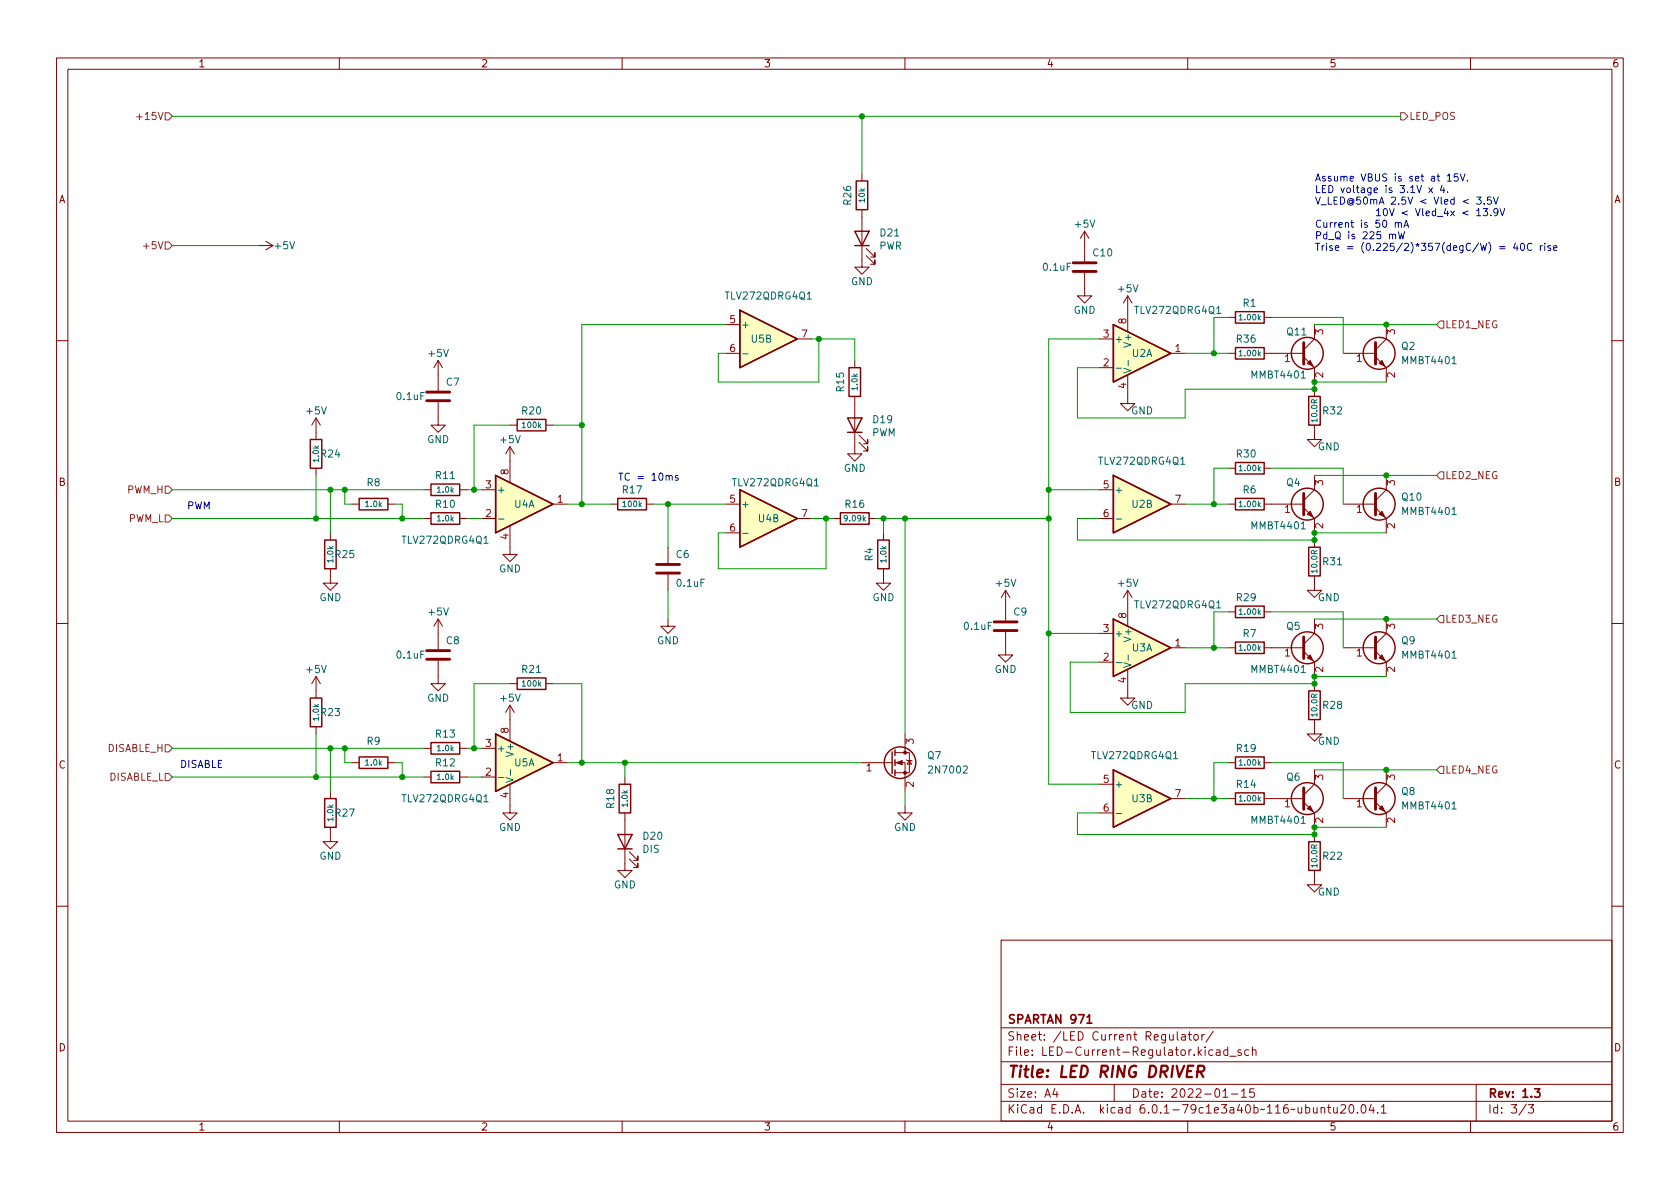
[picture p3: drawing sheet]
<svg xmlns="http://www.w3.org/2000/svg" width="297mm" height="210mm" viewBox="0 0 297 210" stroke-linecap="round" stroke-linejoin="round" font-family="sans-serif">
<g fill="none" stroke="#840000" stroke-width=".18">
<path d="M10 10.2h277v190.1h-277zM12 12.2h273v186.1h-273zM60 10.2v2M110 10.2v2M160 10.2v2M210 10.2v2M260 10.2v2M152.4 37.1v10.1h1.3l-1.3 1.3-1.3-1.3h1.3M152.4 30.7v1.3M45.7 43.4h2.6M47 42.7l1.3 .7M48.3 43.4l-1.3 .8"/>
<path d="M128.3 57.4h2.5M141 59.9h2.5M153.2 45.2l1.5 1.5v-.7v.7h-.8M153.2 43.9l1.5 1.6v-.8v.8h-.8M191.8 48.3v4h1.2l-1.2 1.3-1.3-1.3h1.3M191.8 40.9l-.8 1.3M191.8 40.9v5.3M191.8 40.9l.7 1.3M194.3 59.9h2.5M199.4 52.3l-.8 1.3M199.4 52.3v6.4M199.4 52.3l.8 1.3"/>
<path d="M217.2 56.1h1.2M223.5 56.1h1.3M232.4 57.4v2.5l-1.9 1.9M245.1 57.4v2.5l-1.9 1.9M10 60.2h2M55.9 73.9v3.8M55.9 73.9l-.8 1.3M55.9 73.9l.7 1.3M77.5 71.1v4.1h1.2l-1.2 1.2-1.3-1.2h1.3M77.5 63.7l-.8 1.3M77.5 63.7v5.4M77.5 63.7l.7 1.3"/>
<path d="M90.2 79v6.3M90.2 75.2h1.2M90.2 79l-.8 1.3M90.2 79l.7 1.3M96.5 75.2h1.3M128.3 62.5h2.5M151.1 70.1v10.2h1.3l-1.3 1.2-1.2-1.2h1.2M151.1 63.7v1.3M151.9 78.2l1.5 1.6v-.8v.8h-.7M151.9 77l1.5 1.5v-.8v.8h-.7M194.3 65h2.5M199.4 66.3v5.1h1.3l-1.3 1.2-1.3-1.2h1.3"/>
<path d="M207 62.5h2.5M217.2 62.5h1.2M223.5 62.5h7M230.5 63.1l1.9 1.9v2.6M232.4 75.2v2.5h1.3l-1.3 1.3-1.3-1.3h1.3M232.4 68.8v1.3M237.5 62.5h5.7M243.2 63.1l1.9 1.9v2.6M285 60.2h2M55.9 82.8v1.3M58.4 94.2v1.3M62.2 89.1h1.3"/>
<path d="M68.6 89.1h1.2M74.9 91.7h1.3M74.9 86.6h1.3M81.3 91.7h1.2M81.3 86.6h1.2M85.1 91.7h2.5M85.1 86.6h2.5M90.2 93v5h1.2l-1.2 1.3-1.3-1.3h1.3M97.8 89.1h2.5M107.9 89.1h1.3M114.3 89.1h1.3M118.1 96.8v2.8"/>
<path d="M128.3 89.1h2.5M128.3 94.2h2.5M141 91.7h2.5M147.3 91.7h1.3M153.7 91.7h1.2M156.2 94.2v1.3M194.3 91.7h2.5M194.3 86.6h2.5M207 89.1h2.5M217.2 89.1h1.2M217.2 82.8h1.2M223.5 89.1h7"/>
<path d="M223.5 82.8h1.3M230.5 89.8l1.9 1.9v2.5M232.4 84.1v2.5l-1.9 1.9M232.4 95.5v1.3M237.5 89.1h5.7M243.2 89.8l1.9 1.9v2.5M245.1 84.1v2.5l-1.9 1.9M10 110.2h2M55.9 119.6l-.8 1.3M55.9 119.6v3.8M55.9 119.6l.7 1.3M58.4 100.6v2.5h1.3l-1.3 1.3-1.3-1.3h1.3"/>
<path d="M77.5 116.8v4.1h1.2l-1.2 1.3-1.3-1.3h1.3M77.5 109.5v5.3M77.5 109.5l-.8 1.2M77.5 109.5l.7 1.2M118.1 109.5v1.2h1.3l-1.3 1.3-1.3-1.3h1.3M118.1 101.6v2.8M156.2 100.6v2.5h1.3l-1.3 1.3-1.3-1.3h1.3M177.8 111.8v4h1.3l-1.3 1.3-1.3-1.3h1.3M177.8 104.4l-.8 1.3M177.8 104.4v5.3M177.8 104.4l.8 1.3M194.3 117.1h2.5"/>
<path d="M194.3 112h2.5M199.4 118.4v5h1.3l-1.3 1.3-1.3-1.3h1.3M199.4 104.4v6.3M199.4 104.4l-.8 1.3M199.4 104.4l.8 1.3M207 114.5h2.5M217.2 114.5h1.2M217.2 108.2h1.2M223.5 114.5h7M223.5 108.2h1.3M230.5 115.2l1.9 1.9v2.5M232.4 101.8v2.6h1.3l-1.3 1.3-1.3-1.3h1.3"/>
<path d="M232.4 109.5v2.5l-1.9 1.9M237.5 114.5h5.7M243.2 115.2l1.9 1.9v2.5M245.1 109.5v2.5l-1.9 1.9M285 110.2h2M55.9 128.5v1.3M58.4 139.9v1.3M62.2 134.9h1.3M68.6 134.9h1.2M74.9 137.4h1.3M74.9 132.3h1.3M81.3 137.4h1.2"/>
<path d="M81.3 132.3h1.2M85.1 137.4h2.5M85.1 132.3h2.5M90.2 138.7v5.1h1.2l-1.2 1.2-1.3-1.2h1.3M90.2 124.7v6.4M90.2 120.9h1.2M90.2 124.7l-.8 1.3M90.2 124.7l.7 1.3M96.5 120.9h1.3M97.8 134.9h2.5M110.5 137.4v1.3M152.4 134.9h5.3"/>
<path d="M158.2 134.9h1.8v5M158.2 133.1h2.6v3.5h-2.6M160 129.8v3.3M160.3 134.4l.1 .1h.8l.1 .1M160.8 134.5l.4 .6h-.8zM194.3 138.7h2.5M217.2 134.9h1.2M223.5 134.9h1.3M232.4 127.2v2.6h1.3l-1.3 1.3-1.3-1.3h1.3M232.4 136.1v2.6l-1.9 1.9M232.4 120.9v1.3M245.1 136.1v2.6l-1.9 1.9"/>
<path d="M58.4 146.3v2.5h1.3l-1.3 1.3-1.3-1.3h1.3M110.5 143.8v10.1h1.3l-1.3 1.3-1.3-1.3h1.3M111.3 151.9l1.5 1.5v-.8v.8h-.8M111.3 150.6l1.5 1.5v-.7v.7h-.8M160 142.5v1.3h1.3l-1.3 1.2-1.3-1.2h1.3M194.3 143.8h2.5M207 141.2h2.5M217.2 141.2h1.2M223.5 141.2h7M230.5 141.9l1.9 1.9v2.5M232.4 153.9v2.6h1.3l-1.3 1.2-1.3-1.2h1.3M232.4 147.6v1.2"/>
<path d="M237.5 141.2h5.7M243.2 141.9l1.9 1.9v2.5M10 160.2h2M177 166.3h108v32h-108zM285 160.2h2M60 198.3v2M110 198.3v2M160 198.3v2M177 194.8h108M177 191.8h108M177 187.8h108M177 181.8h108"/>
<path d="M186.5 192.5l-.4 1h1M186.9 193v1M197 191.8v3M208.1 182.4v1.3l.3 .2M208.9 183h.6l.1 .9M209.6 183.3l-.5 .1a.29 .29 0 0 0-.2 .2 .29 .29 0 0 0 .2 .3h.5M210 198.3v2M210.1 182.9h.5M210.3 182.4v1.3l.3 .2M211.1 183.1l.3-.2 .4 .2 .1 .5-.2 .3h-.3l-.3-.1zM212.5 182.9v1M212.9 182.9l-.3 .1-.1 .2"/>
<path d="M214.5 182.4l-1.3 1.9M215.1 185.7h.5l.1 .9M215.7 186l-.5 .1a.29 .29 0 0 0-.2 .2 .29 .29 0 0 0 .2 .3h.5M216.2 194h.9M217.1 185.7l-.5-.1-.2 .3v.4l.1 .3h.6M217.1 185.1v1.5M217.4 186.8h1.2M217.7 193.5h1.2M219.4 185.7l-.3-.1-.2 .2v.3l.5 .1v.4h-.5M219.5 193l.4-.5v1.5M219.5 194h.9M220.8 185.7l-.4-.1-.3 .3v.4l.1 .3h.6"/>
<path d="M221.4 185.8l.2-.2 .4 .1 .1 .9M221.4 185.1v1.5M221.7 192.5h-.7l-.1 .7 .2-.1 .5 .1 .2 .2-.1 .5-.2 .1-.6-.1M233.6 196l.2-.2 .3 .1 .1 .9M233.6 195.8v1M234.7 195.8h.6M234.9 195.3v1.3l.4 .2M235.8 195.8l.1 1h.3l.2-.1M236.4 195.8v1M237.1 195.5l.5-.2 .3 .2v.3l-.9 1h.9M238.7 195.4l.2-.1a.81 .81 0 0 1 .5 .7 .81 .81 0 0 1-.3 .8h-.1a.81 .81 0 0 1-.6-.6 .81 .81 0 0 1 .3-.8zM240 196.7v.1"/>
<path d="M240.8 195.5l.2-.2a.81 .81 0 0 1 .6 .7 .81 .81 0 0 1-.3 .8h-.2a.81 .81 0 0 1-.3-1.3zM242.4 195.3l-.3 1h.9M242.8 195.8v1M243.6 196.7v.1M244.2 195.8l.4-.5v1.5M244.2 196.8h.9M260 198.3v2M261 191.8v6.5M269.9 195.3l-1.3 1.9M270.2 195.3h1l-.6 .6 .5 .1v.7l-.2 .1h-.5l-.2-.1"/>
</g>
<path d="M192.2 179.9l.4-.5v1.5M192.2 180.9h.9M271.3 192.5h1l-.5 .6 .4 .1v.7l-.2 .1h-.4l-.3-.1" fill="none" stroke="#840000" stroke-width=".3"/>
<path d="M211.7 189.5h.8a.55 .55 0 0 0 .4-.5 .55 .55 0 0 0-.3-.5h-.7l-.3 2M212.2 189.5l.6 1" fill="none" stroke="#840000" stroke-width=".4"/>
<g fill="none" stroke="#840000" stroke-width=".25">
<path d="M151.4 32h2v5.1h-2zM130.8 54.9l10.2 5-10.2 5.1zM151.1 40.9h2.6l-1.3 2.5zM151.1 43.4h2.6M196.8 57.4l10.2 5.1-10.2 5.1zM218.4 55.1h5.1v2h-5.1zM54.9 77.7h2v5.1h-2zM91.4 74.2h5.1v2h-5.1zM149.9 73.9h2.5l-1.3 2.5zM149.9 76.4h2.5M150.1 65h2v5.1h-2zM218.4 61.5h5.1v2h-5.1z"/>
<path d="M231.4 70.1h2v5.1h-2zM57.4 95.5h2v5.1h-2zM63.5 88.1h5.1v2.1h-5.1zM76.2 85.6h5.1v2h-5.1zM76.2 90.7h5.1v2h-5.1zM87.6 84.1l10.2 5-10.2 5.1zM109.2 88.1h5.1v2.1h-5.1zM130.8 86.6l10.2 5.1-10.2 5.1zM148.6 90.7h5.1v2h-5.1zM155.2 95.5h2v5.1h-2zM196.8 84.1l10.2 5-10.2 5.1zM218.4 88.1h5.1v2.1h-5.1z"/>
<path d="M218.4 81.8h5.1v2h-5.1zM231.4 96.8h2v5h-2zM91.4 119.9h5.1v2h-5.1zM196.8 109.5l10.2 5-10.2 5.1zM218.4 113.5h5.1v2.1h-5.1zM218.4 107.2h5.1v2h-5.1zM54.9 123.4h2v5.1h-2zM63.5 133.9h5.1v2h-5.1zM76.2 136.4h5.1v2h-5.1zM76.2 131.3h5.1v2h-5.1zM87.6 129.8l10.2 5.1-10.2 5zM109.5 138.7h2v5.1h-2z"/>
<path d="M157.7 133v3.8M158.2 132.6v1M158.2 134.4v1M158.2 136.1v1.1M196.8 136.1l10.2 5.1-10.2 5.1zM218.4 133.9h5.1v2h-5.1zM231.4 122.2h2v5h-2zM57.4 141.2h2v5.1h-2zM109.2 147.6h2.6l-1.3 2.5zM109.2 150.1h2.6M218.4 140.2h5.1v2h-5.1zM231.4 148.8h2v5.1h-2z"/>
<circle cx="231.1" cy="62.5" r="2.82"/>
<circle cx="243.8" cy="62.5" r="2.82"/>
<circle cx="231.1" cy="89.1" r="2.82"/>
<circle cx="243.8" cy="89.1" r="2.82"/>
<circle cx="231.1" cy="114.5" r="2.82"/>
<circle cx="243.8" cy="114.5" r="2.82"/>
<circle cx="159.1" cy="134.9" r="2.79"/>
<circle cx="231.1" cy="141.2" r="2.82"/>
<circle cx="243.8" cy="141.2" r="2.82"/>
</g>
<g fill="none" stroke="#840000" stroke-width=".51">
<path d="M189.7 48h4.1M189.7 46.5h4.1M75.4 70.9h4.1M75.4 69.3h4.1M230.5 60.6v3.8M243.2 60.6v3.8M116.1 99.8h4M230.5 87.2v3.9M243.2 87.2v3.9M75.4 116.6h4.1M75.4 115.1h4.1M116.1 101.3h4"/>
<path d="M175.8 111.5h4M175.8 110h4M230.5 112.6v3.9M243.2 112.6v3.9M230.5 139.3v3.8M243.2 139.3v3.8"/>
</g>
<g fill="#840000" stroke="#840000" stroke-width=".18">
<path d="M231.1 143l.5-.5 .6 1z"/>
<path d="M231.1 116.3l.5-.5 .6 1z"/>
<path d="M243.8 143l.5-.5 .6 1z"/>
<path d="M243.8 116.3l.5-.5 .6 1z"/>
<path d="M243.8 64.3l.5-.6 .6 1.1z"/>
<path d="M231.1 64.3l.5-.6 .6 1.1z"/>
<path d="M231.1 90.9l.5-.5 .6 1z"/>
<path d="M243.8 90.9l.5-.5 .6 1z"/>
<path d="M158.5 134.9l1-.4v.7z"/>
<circle cx="160" cy="136.6" r=".25"/>
<circle cx="160" cy="133.1" r=".25"/>
</g>
<g fill="#ffffc2" stroke="#ffffc2" stroke-width=".18">
<path d="M130.8 86.6l10.2 5.1-10.2 5.1z"/>
<path d="M196.8 57.4l10.2 5.1-10.2 5.1z"/>
<path d="M196.8 136.1l10.2 5.1-10.2 5.1z"/>
<path d="M87.6 84.1l10.2 5-10.2 5.1z"/>
<path d="M130.8 54.9l10.2 5-10.2 5.1z"/>
<path d="M196.8 84.1l10.2 5-10.2 5.1z"/>
<path d="M87.6 129.8l10.2 5.1-10.2 5z"/>
<path d="M196.8 109.5l10.2 5-10.2 5.1z"/>
</g>
<g fill="none" stroke="#006464" stroke-width=".18">
<path d="M131.3 62.6h1M197.4 65.1h.9M198.7 65.1l1.3 .4-1.3 .5M199.5 63.7v1M88.1 91.8h1M89.5 91.8l1.2 .4-1.2 .4M90.3 90.4v1M131.3 94.3h1M197.4 91.8h.9M197.4 117.2h.9M198.7 117.2l1.3 .4-1.3 .4M199.5 115.8v1"/>
<path d="M88.1 137.5h1M89.5 137.5l1.2 .4-1.2 .5M90.3 136.1v1M197.4 143.8h.9"/>
</g>
<path d="M29.2 19.9h.6l.7 .7-.7 .6h-.6zM247.6 19.9h.7l.6 .7-.6 .6h-.7zM24.2 20.7h.9M29.2 42.8h.6l.7 .6-.7 .7h-.6zM254.6 56.8h.7v1.2h-.7l-.6-.6zM29.2 86h.6l.7 .6-.7 .6h-.6zM29.2 91.1h.6l.7 .6-.7 .6h-.6zM254.6 83.4h.7v1.3h-.7l-.6-.6zM254.6 108.8h.7v1.3h-.7l-.6-.6zM29.2 131.7h.6l.7 .6-.7 .7h-.6zM29.2 136.8h.6l.7 .6-.7 .6h-.6zM254.6 135.5h.7v1.3h-.7l-.6-.7z" fill="none" stroke="#725600" stroke-width=".18"/>
<g fill="none" stroke="#0000c2" stroke-width=".18">
<path d="M246.7 39.5l.2-.1h.3v.8M246.7 39.4v.8M247.2 39.5l.2-.1h.3l.1 .8M248.3 39.8h.6M252.6 33.2l.7 .9M253.3 33.2l-.7 .9M255 32.7l-.3 .9h.8M255.3 33.2v.9M255.9 31.1l.4-.3v1.2M255.9 32h.7M256 33.9v.2M256.5 37.3l.7 .9"/>
<path d="M257.2 37.3l-.7 .9M257.8 30.8h-.6l-.1 .6 .2-.2 .4 .1 .1 .2v.4l-.2 .1-.5-.1M258.2 30.8l.4 1.2 .4-1.2M259.5 31.9v.1M259.6 37.3l-1 .4 1 .3M261.1 34.8h.8l-.4 .5 .3 .1v.6l-.2 .1-.5-.1M261.1 37.2l.4-.3v1.3M261.1 38.2h.7M262.2 36.9h.8l-.4 .5 .4 .1v.5l-.2 .2-.6-.2M262.4 36v.1M263.6 38v.2M263.6 34.8h-.6v.6l.1-.1 .5 .1 .1 .2-.1 .4-.2 .1-.4-.1"/>
<path d="M264.1 34.8l.4 1.3 .4-1.3M264.8 37.4l-.2 .3-.4-.1-.1-.2 .1-.5h.4l.2 .1a.84 .84 0 0 1-.3 1.2h-.3M265.2 36.9l.4 1.3 .4-1.3M246.2 41.6l.2-.2 .3 .1 .1 .7M247.2 41l.3 1.2 .3-.9 .2 .9 .3-1.2M248.2 40.2l.4-1.3 .5 1.3M265.1 43.6h1M265.1 44h1M267.9 43l-.3 .9h.8M268.2 43.4v.9M269 43.1l.1-.1a.68 .68 0 0 1 .5 .7 .68 .68 0 0 1-.5 .6l-.1-.1-.2-.4zM270.8 43.1a.6 .6 0 0 0-.8 .5 .6 .6 0 0 0 .6 .7l.2-.1"/>
<path d="M272.3 43.4v.9M272.7 43.4l-.4 .3M273.1 43v.1M273.1 43.4v.9M274.2 43.5l-.3-.1-.2 .2v.2l.5 .1v.3h-.5M274.7 43.9l.6-.2-.1-.2-.3-.1-.2 .2 .1 .6h.4M118.3 84.3l.2-.2h.3l.1 .8M119.9 84.1h-.3l-.2 .2 .1 .1 .4 .2v.3h-.5"/>
</g>
<g fill="none" stroke="#009600" stroke-width=".18">
<path d="M30.5 20.6h217.1M152.4 20.6v10.1M30.5 43.4h15.2M128.3 57.4h-25.4v31.7M143.5 59.9h7.6v3.8M144.8 59.9v7.7h-17.8v-5.1h1.3M194.3 59.9h-8.9v78.8h8.9M217.2 56.1h-2.6v6.4M224.8 56.1h12.7v6.4M232.4 57.4h21.6M90.2 75.2h-6.4v11.4M97.8 75.2h5.1"/>
<path d="M194.3 65h-3.8v8.9h19v-5.1h22.9v-1.2h12.7M209.5 62.5h7.7M30.5 91.7h44.4M30.5 86.6h44.4M55.9 84.1v7.6M58.4 86.6v7.6M61 86.6v2.5h1.2M69.8 89.1h1.3v2.6M82.5 91.7h2.6M82.5 86.6h2.6M100.3 89.1h7.6M115.6 89.1h12.7"/>
<path d="M118.1 89.1v7.7M143.5 91.7h3.8M146 91.7v8.9h-19v-6.4h1.3M154.9 91.7h30.5M156.2 91.7v2.5M160 91.7v38.1M185.4 86.6h8.9M194.3 91.7h-3.8v3.8h41.9v-1.3h12.7M209.5 89.1h7.7M217.2 82.8h-2.6v6.3M224.8 82.8h12.7v6.3M232.4 84.1h21.6"/>
<path d="M118.1 104.4v5.1M185.4 112h8.9M194.3 117.1h-5.1v8.9h20.3v-5.1h22.9v-1.3h12.7M209.5 114.5h7.7M217.2 108.2h-2.6v6.3M224.8 108.2h12.7v6.3M232.4 109.5h21.6M30.5 137.4h44.4M30.5 132.3h44.4M55.9 129.8v7.6M58.4 132.3v7.6M61 132.3v2.6h1.2"/>
<path d="M69.8 134.9h1.3v2.5M82.5 137.4h2.6M82.5 132.3h2.6M90.2 120.9h-6.4v11.4M97.8 120.9h5.1v14M100.3 134.9h52.1M110.5 134.9v2.5M160 139.9v2.6M217.2 134.9h-2.6v6.3M224.8 134.9h12.7v6.3M232.4 136.1h21.6M194.3 143.8h-3.8v3.8h41.9v-1.3h12.7"/>
<path d="M209.5 141.2h7.7"/>
</g>
<g fill="#009600" stroke="#009600" stroke-width=".18">
<circle cx="185.4" cy="86.6" r=".46"/>
<circle cx="185.4" cy="91.7" r=".46"/>
<circle cx="232.4" cy="95.5" r=".46"/>
<circle cx="245.1" cy="109.5" r=".46"/>
<circle cx="185.4" cy="112" r=".46"/>
<circle cx="214.6" cy="89.1" r=".46"/>
<circle cx="245.1" cy="57.4" r=".46"/>
<circle cx="232.4" cy="67.6" r=".46"/>
<circle cx="232.4" cy="94.2" r=".46"/>
<circle cx="245.1" cy="84.1" r=".46"/>
<circle cx="214.6" cy="114.5" r=".46"/>
<circle cx="214.6" cy="62.5" r=".46"/>
<circle cx="232.4" cy="68.8" r=".46"/>
<circle cx="232.4" cy="120.9" r=".46"/>
<circle cx="232.4" cy="147.6" r=".46"/>
<circle cx="232.4" cy="146.3" r=".46"/>
<circle cx="214.6" cy="141.2" r=".46"/>
<circle cx="245.1" cy="136.1" r=".46"/>
<circle cx="232.4" cy="119.6" r=".46"/>
<circle cx="156.2" cy="91.7" r=".46"/>
<circle cx="144.8" cy="59.9" r=".46"/>
<circle cx="160" cy="91.7" r=".46"/>
<circle cx="102.9" cy="89.1" r=".46"/>
<circle cx="152.4" cy="20.6" r=".46"/>
<circle cx="83.8" cy="86.6" r=".46"/>
<circle cx="71.1" cy="91.7" r=".46"/>
<circle cx="118.1" cy="89.1" r=".46"/>
<circle cx="146" cy="91.7" r=".46"/>
<circle cx="102.9" cy="75.2" r=".46"/>
<circle cx="55.9" cy="91.7" r=".46"/>
<circle cx="58.4" cy="86.6" r=".46"/>
<circle cx="61" cy="86.6" r=".46"/>
<circle cx="55.9" cy="137.4" r=".46"/>
<circle cx="58.4" cy="132.3" r=".46"/>
<circle cx="61" cy="132.3" r=".46"/>
<circle cx="102.9" cy="134.9" r=".46"/>
<circle cx="71.1" cy="137.4" r=".46"/>
<circle cx="110.5" cy="134.9" r=".46"/>
<circle cx="83.8" cy="132.3" r=".46"/>
</g>
<text font-size="2.8" fill="#840000" x="178" y="190.6">Title: LED RING DRIVER</text>
<g font-size="2.1" fill="#840000">
<text x="178" y="184">Sheet: /LED Current Regulator/</text>
<text x="178" y="181">SPARTAN 971</text>
<text x="178" y="186.7">File: LED-Current-Regulator.kicad_sch</text>
<text x="178" y="196.9">KiCad E.D.A. kicad 6.0.1-79c1e3a40b~116~ubuntu20.04.1</text>
<text x="178" y="194.1">Size: A4</text>
<text x="200" y="194.1">Date: 2022-01-15</text>
<text x="263" y="194.1">Rev: 1.3</text>
<text x="263" y="196.9">Id: 3/3</text>
</g>
<g font-size="1.8" fill="#840000">
<text x="35" y="11.9">1</text>
<text x="85" y="11.9">2</text>
<text x="135" y="11.9">3</text>
<text x="185" y="11.9">4</text>
<text x="235" y="11.9">5</text>
<text x="285" y="11.9">6</text>
<text x="10.3" y="35.9">A</text>
<text x="285.3" y="35.9">A</text>
<text x="10.3" y="85.9">B</text>
<text x="285.3" y="85.9">B</text>
<text x="10.3" y="135.9">C</text>
<text x="285.3" y="135.9">C</text>
<text x="10.3" y="185.9">D</text>
<text x="285.3" y="185.9">D</text>
<text x="35" y="199.9">1</text>
<text x="85" y="199.9">2</text>
<text x="135" y="199.9">3</text>
<text x="185" y="199.9">4</text>
<text x="235" y="199.9">5</text>
<text x="285" y="199.9">6</text>
</g>
<g font-size="1.8" fill="#725600">
<text x="24.8" y="21.2">+15V</text>
<text x="249.1" y="21.2">LED_POS</text>
<text x="25.8" y="44.1">+5V</text>
<text x="255.5" y="58">LED1_NEG</text>
<text x="22.4" y="87.2">PWM_H</text>
<text x="255.5" y="84.7">LED2_NEG</text>
<text x="22.6" y="92.3">PWM_L</text>
<text x="255.5" y="110.1">LED3_NEG</text>
<text x="19" y="133">DISABLE_H</text>
<text x="255.5" y="136.8">LED4_NEG</text>
<text x="19.2" y="138">DISABLE_L</text>
</g>
<g font-size="1.8" fill="#0000c2">
<text x="232.4" y="32.1">Assume VBUS is set at 15V.</text>
<text x="232.4" y="34.1">LED voltage is 3.1V x 4.</text>
<text x="232.4" y="36.2">V_LED@50mA 2.5V &lt; Vled &lt; 3.5V</text>
<text x="232.4" y="40.3">Current is 50 mA</text>
<text x="237.8" y="38.2">10V &lt; Vled_4x &lt; 13.9V</text>
<text x="232.4" y="42.3">Pd_Q is 225 mW</text>
<text x="232.4" y="44.3">Trise = (0.225/2)*357(degC/W) = 40C rise</text>
<text x="109.2" y="85">TC = 10ms</text>
<text x="33" y="90.1">PWM</text>
<text x="31.7" y="135.8">DISABLE</text>
</g>
<g font-size="1.8" fill="#006464">
<text x="150.5" y="36.2" transform="rotate(-90 150.5 36.2)">R26</text>
<text x="155.7" y="41.8">D21</text>
<text x="190.2" y="40.3">+5V</text>
<text x="48.7" y="44.1">+5V</text>
<text x="155.4" y="44.1">PWR</text>
<text x="184.6" y="47.9">0.1uF</text>
<text x="193.3" y="45.3">C10</text>
<text x="128.4" y="53">TLV272QDRG4Q1</text>
<text x="150.4" y="50.4">GND</text>
<text x="197.8" y="51.7">+5V</text>
<text x="130.9" y="58">+</text>
<text x="189.8" y="55.5">GND</text>
<text x="200.8" y="55.5">TLV272QDRG4Q1</text>
<text x="219.8" y="54.2">R1</text>
<text x="227.6" y="59.3">Q11</text>
<text x="75.9" y="63.1">+5V</text>
<text x="132.9" y="60.6">U5B</text>
<text x="197" y="60.6">+</text>
<text x="200" y="61" transform="rotate(-90 200 61)">V+</text>
<text x="200.2" y="63.1">U2A</text>
<text x="218.7" y="60.6">R36</text>
<text x="247.8" y="61.8">Q2</text>
<text x="248.1" y="64.4">MMBT4401</text>
<text x="70.3" y="70.7">0.1uF</text>
<text x="78.9" y="68.2">C7</text>
<text x="149.2" y="69.2" transform="rotate(-90 149.2 69.2)">R15</text>
<text x="221.4" y="66.9">MMBT4401</text>
<text x="54.3" y="73.3">+5V</text>
<text x="92.4" y="73.3">R20</text>
<text x="154.1" y="77.1">PWM</text>
<text x="154.4" y="74.8">D19</text>
<text x="200" y="73.3">GND</text>
<text x="234" y="73.3">R32</text>
<text x="56.8" y="80.9">R24</text>
<text x="75.5" y="78.4">GND</text>
<text x="88.6" y="78.4">+5V</text>
<text x="149.2" y="83.4">GND</text>
<text x="194.5" y="82.2">TLV272QDRG4Q1</text>
<text x="218.7" y="80.9">R30</text>
<text x="233" y="79.6">GND</text>
<text x="64.9" y="86">R8</text>
<text x="77.1" y="84.7">R11</text>
<text x="77.1" y="89.8">R10</text>
<text x="87.8" y="87.2">+</text>
<text x="90.8" y="87.7" transform="rotate(-90 90.8 87.7)">V+</text>
<text x="90.9" y="89.8">U4A</text>
<text x="110.1" y="87.2">R17</text>
<text x="129.7" y="86">TLV272QDRG4Q1</text>
<text x="130.9" y="89.8">+</text>
<text x="149.5" y="89.8">R16</text>
<text x="197" y="87.2">+</text>
<text x="200.2" y="89.8">U2B</text>
<text x="219.8" y="87.2">R6</text>
<text x="227.5" y="86">Q4</text>
<text x="247.9" y="88.5">Q10</text>
<text x="134.1" y="92.3">U4B</text>
<text x="221.4" y="93.6">MMBT4401</text>
<text x="248.1" y="91.1">MMBT4401</text>
<text x="59.3" y="98.7">R25</text>
<text x="71.3" y="96.1">TLV272QDRG4Q1</text>
<text x="88.2" y="101.2">GND</text>
<text x="119.6" y="98.7">C6</text>
<text x="154.3" y="99.2" transform="rotate(-90 154.3 99.2)">R4</text>
<text x="234" y="99.9">R31</text>
<text x="56.5" y="106.3">GND</text>
<text x="119.8" y="103.8">0.1uF</text>
<text x="154.2" y="106.3">GND</text>
<text x="176.2" y="103.8">+5V</text>
<text x="197.8" y="103.8">+5V</text>
<text x="200.8" y="107.6">TLV272QDRG4Q1</text>
<text x="218.7" y="106.3">R29</text>
<text x="233" y="106.3">GND</text>
<text x="75.9" y="108.8">+5V</text>
<text x="78.9" y="113.9">C8</text>
<text x="116.1" y="113.9">GND</text>
<text x="170.6" y="111.4">0.1uF</text>
<text x="179.3" y="108.8">C9</text>
<text x="197" y="112.6">+</text>
<text x="200" y="113.1" transform="rotate(-90 200 113.1)">V+</text>
<text x="219.8" y="112.6">R7</text>
<text x="227.5" y="111.4">Q5</text>
<text x="247.8" y="113.9">Q9</text>
<text x="54.3" y="119">+5V</text>
<text x="70.3" y="116.5">0.1uF</text>
<text x="92.4" y="119">R21</text>
<text x="175.8" y="119">GND</text>
<text x="200.2" y="115.2">U3A</text>
<text x="221.4" y="119">MMBT4401</text>
<text x="248.1" y="116.5">MMBT4401</text>
<text x="75.5" y="124.1">GND</text>
<text x="88.6" y="124.1">+5V</text>
<text x="200" y="125.3">GND</text>
<text x="234" y="125.3">R28</text>
<text x="56.8" y="126.6">R23</text>
<text x="64.9" y="131.7">R9</text>
<text x="77.1" y="130.4">R13</text>
<text x="233" y="131.7">GND</text>
<text x="77.1" y="135.5">R12</text>
<text x="87.8" y="133">+</text>
<text x="90.8" y="133.4" transform="rotate(-90 90.8 133.4)">V+</text>
<text x="90.9" y="135.5">U5A</text>
<text x="164" y="134.2">Q7</text>
<text x="164.5" y="136.8">2N7002</text>
<text x="193.2" y="134.2">TLV272QDRG4Q1</text>
<text x="218.7" y="133">R19</text>
<text x="71.3" y="141.9">TLV272QDRG4Q1</text>
<text x="108.6" y="142.8" transform="rotate(-90 108.6 142.8)">R18</text>
<text x="197" y="139.3">+</text>
<text x="200.2" y="141.9">U3B</text>
<text x="218.7" y="139.3">R14</text>
<text x="227.5" y="138">Q6</text>
<text x="247.8" y="140.6">Q8</text>
<text x="248.1" y="143.1">MMBT4401</text>
<text x="59.3" y="144.4">R27</text>
<text x="88.2" y="146.9">GND</text>
<text x="113.8" y="148.5">D20</text>
<text x="158.1" y="146.9">GND</text>
<text x="221.4" y="145.7">MMBT4401</text>
<text x="56.5" y="152">GND</text>
<text x="113.6" y="150.8">DIS</text>
<text x="234" y="152">R22</text>
<text x="108.5" y="157.1">GND</text>
<text x="233" y="158.4">GND</text>
</g>
<g font-size="1.8" fill="#a90000">
<text x="129" y="57.1">5</text>
<text x="141.7" y="59.7">7</text>
<text x="195.1" y="59.7">3</text>
<text x="199.1" y="57.3" transform="rotate(-90 199.1 57.3)">8</text>
<text x="233.9" y="59.2" transform="rotate(-90 233.9 59.2)">3</text>
<text x="246.6" y="59.2" transform="rotate(-90 246.6 59.2)">3</text>
<text x="129" y="62.2">6</text>
<text x="195.1" y="64.8">2</text>
<text x="207.8" y="62.2">1</text>
<text x="227.2" y="64">1</text>
<text x="239.9" y="64">1</text>
<text x="199.1" y="68.7" transform="rotate(-90 199.1 68.7)">4</text>
<text x="233.9" y="66.8" transform="rotate(-90 233.9 66.8)">2</text>
<text x="246.6" y="66.8" transform="rotate(-90 246.6 66.8)">2</text>
<text x="89.9" y="83.9" transform="rotate(-90 89.9 83.9)">8</text>
<text x="85.9" y="86.4">3</text>
<text x="98.6" y="88.9">1</text>
<text x="129" y="88.9">5</text>
<text x="195.1" y="86.4">5</text>
<text x="207.8" y="88.9">7</text>
<text x="233.9" y="85.8" transform="rotate(-90 233.9 85.8)">3</text>
<text x="246.6" y="85.8" transform="rotate(-90 246.6 85.8)">3</text>
<text x="85.9" y="91.4">2</text>
<text x="89.9" y="95.4" transform="rotate(-90 89.9 95.4)">4</text>
<text x="129" y="94">6</text>
<text x="141.7" y="91.4">7</text>
<text x="195.1" y="91.4">6</text>
<text x="227.2" y="90.7">1</text>
<text x="233.9" y="93.5" transform="rotate(-90 233.9 93.5)">2</text>
<text x="239.9" y="90.7">1</text>
<text x="246.6" y="93.5" transform="rotate(-90 246.6 93.5)">2</text>
<text x="195.1" y="111.8">3</text>
<text x="199.1" y="109.3" transform="rotate(-90 199.1 109.3)">8</text>
<text x="233.9" y="111.2" transform="rotate(-90 233.9 111.2)">3</text>
<text x="246.6" y="111.2" transform="rotate(-90 246.6 111.2)">3</text>
<text x="195.1" y="116.8">2</text>
<text x="207.8" y="114.3">1</text>
<text x="227.2" y="116.1">1</text>
<text x="233.9" y="118.9" transform="rotate(-90 233.9 118.9)">2</text>
<text x="239.9" y="116.1">1</text>
<text x="246.6" y="118.9" transform="rotate(-90 246.6 118.9)">2</text>
<text x="199.1" y="120.8" transform="rotate(-90 199.1 120.8)">4</text>
<text x="89.9" y="129.6" transform="rotate(-90 89.9 129.6)">8</text>
<text x="161.5" y="131.6" transform="rotate(-90 161.5 131.6)">3</text>
<text x="85.9" y="137.2">2</text>
<text x="85.9" y="132.1">3</text>
<text x="98.6" y="134.6">1</text>
<text x="153.2" y="136.4">1</text>
<text x="233.9" y="137.9" transform="rotate(-90 233.9 137.9)">3</text>
<text x="246.6" y="137.9" transform="rotate(-90 246.6 137.9)">3</text>
<text x="89.9" y="141.1" transform="rotate(-90 89.9 141.1)">4</text>
<text x="161.5" y="139.2" transform="rotate(-90 161.5 139.2)">2</text>
<text x="195.1" y="138.4">5</text>
<text x="195.1" y="143.5">6</text>
<text x="207.8" y="141">7</text>
<text x="227.2" y="142.7">1</text>
<text x="239.9" y="142.7">1</text>
<text x="233.9" y="145.5" transform="rotate(-90 233.9 145.5)">2</text>
<text x="246.6" y="145.5" transform="rotate(-90 246.6 145.5)">2</text>
</g>
<g font-size="1.4" fill="#006464">
<text x="152.9" y="35.7" transform="rotate(-90 152.9 35.7)">10k</text>
<text x="219.2" y="56.6">1.00k</text>
<text x="219.2" y="63">1.00k</text>
<text x="151.6" y="68.9" transform="rotate(-90 151.6 68.9)">1.0k</text>
<text x="92.4" y="75.7">100k</text>
<text x="232.9" y="74.5" transform="rotate(-90 232.9 74.5)">10.0R</text>
<text x="56.4" y="81.6" transform="rotate(-90 56.4 81.6)">1.0k</text>
<text x="219.2" y="83.3">1.00k</text>
<text x="64.7" y="89.6">1.0k</text>
<text x="77.4" y="87.1">1.0k</text>
<text x="110.2" y="89.6">100k</text>
<text x="219.2" y="89.6">1.00k</text>
<text x="77.4" y="92.2">1.0k</text>
<text x="149.4" y="92.2">9.09k</text>
<text x="58.9" y="99.4" transform="rotate(-90 58.9 99.4)">1.0k</text>
<text x="156.7" y="99.4" transform="rotate(-90 156.7 99.4)">1.0k</text>
<text x="232.9" y="101.2" transform="rotate(-90 232.9 101.2)">10.0R</text>
<text x="219.2" y="108.7">1.00k</text>
<text x="219.2" y="115">1.00k</text>
<text x="92.4" y="121.4">100k</text>
<text x="56.4" y="127.3" transform="rotate(-90 56.4 127.3)">1.0k</text>
<text x="232.9" y="126.6" transform="rotate(-90 232.9 126.6)">10.0R</text>
<text x="64.7" y="135.4">1.0k</text>
<text x="77.4" y="137.9">1.0k</text>
<text x="77.4" y="132.8">1.0k</text>
<text x="219.2" y="135.4">1.00k</text>
<text x="111" y="142.6" transform="rotate(-90 111 142.6)">1.0k</text>
<text x="219.2" y="141.7">1.00k</text>
<text x="58.9" y="145.1" transform="rotate(-90 58.9 145.1)">1.0k</text>
<text x="232.9" y="153.2" transform="rotate(-90 232.9 153.2)">10.0R</text>
</g>
</svg>
